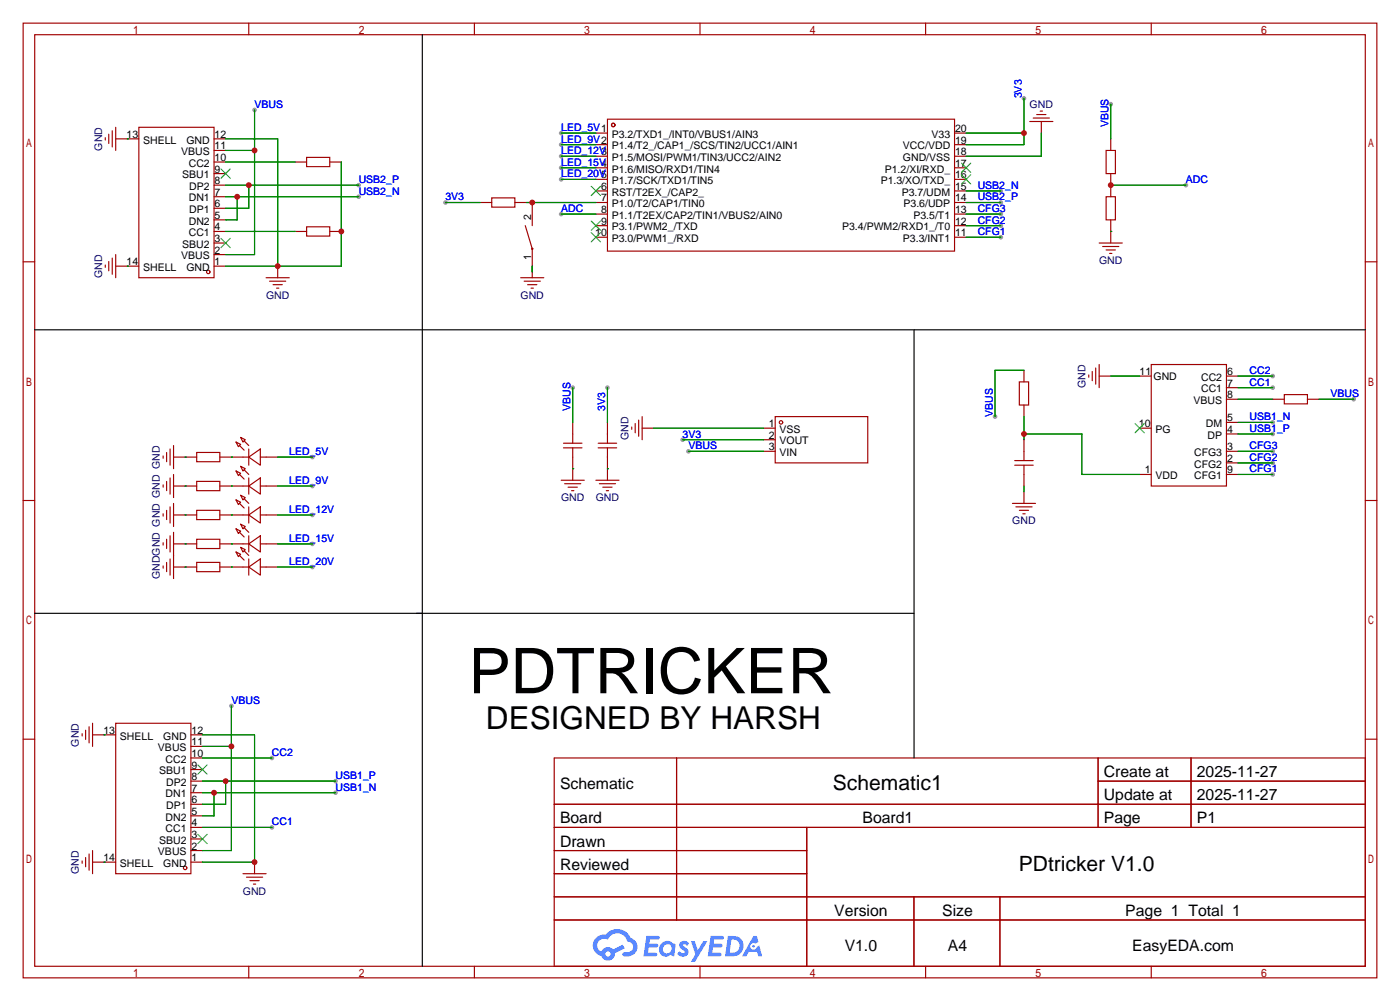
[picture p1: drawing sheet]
<svg xmlns="http://www.w3.org/2000/svg" width="307mm" height="220mm" viewBox="0 0 307 220" stroke-linecap="round" stroke-linejoin="round" font-family="sans-serif">
<g fill="#999">
<circle cx="55.9" cy="24.1" r=".51"/>
<circle cx="78.7" cy="40.6" r=".51"/>
<circle cx="78.7" cy="43.2" r=".51"/>
<circle cx="50.8" cy="154.9" r=".51"/>
<circle cx="59.7" cy="166.4" r=".51"/>
<circle cx="59.7" cy="181.6" r=".51"/>
<circle cx="73.7" cy="171.4" r=".51"/>
<circle cx="73.7" cy="174" r=".51"/>
<circle cx="149.9" cy="96.5" r=".51"/>
<circle cx="151.1" cy="99.1" r=".51"/>
<circle cx="279.4" cy="85.1" r=".51"/>
<circle cx="279.4" cy="82.5" r=".51"/>
<circle cx="279.4" cy="95.2" r=".51"/>
<circle cx="279.4" cy="92.7" r=".51"/>
<circle cx="279.4" cy="101.6" r=".51"/>
<circle cx="279.4" cy="104.1" r=".51"/>
<circle cx="279.4" cy="99.1" r=".51"/>
<circle cx="125.7" cy="85.1" r=".51"/>
<circle cx="133.3" cy="85.1" r=".51"/>
<circle cx="68.6" cy="100.3" r=".51"/>
<circle cx="68.6" cy="106.7" r=".51"/>
<circle cx="68.6" cy="113" r=".51"/>
<circle cx="68.6" cy="119.4" r=".51"/>
<circle cx="68.6" cy="124.5" r=".51"/>
<circle cx="297.2" cy="87.6" r=".51"/>
<circle cx="260.3" cy="40.6" r=".51"/>
<circle cx="243.8" cy="22.9" r=".51"/>
<circle cx="224.8" cy="21.6" r=".51"/>
<circle cx="219.7" cy="41.9" r=".51"/>
<circle cx="219.7" cy="44.4" r=".51"/>
<circle cx="219.7" cy="52.1" r=".51"/>
<circle cx="219.7" cy="49.5" r=".51"/>
<circle cx="219.7" cy="47" r=".51"/>
<circle cx="123.2" cy="29.2" r=".51"/>
<circle cx="123.2" cy="31.8" r=".51"/>
<circle cx="123.2" cy="34.3" r=".51"/>
<circle cx="123.2" cy="36.8" r=".51"/>
<circle cx="123.2" cy="39.4" r=".51"/>
<circle cx="97.8" cy="44.4" r=".51"/>
<circle cx="123.2" cy="47" r=".51"/>
<circle cx="218.4" cy="91.4" r=".51"/>
</g>
<g fill="none" stroke="#a10000" stroke-width=".25">
<path d="M5.1 5.1h297.2v209.5h-297.2zM7.6 7.6h292.1v204.5h-292.1zM54.6 5.1v2.5M104.1 5.1v2.5M153.7 5.1v2.5M203.2 5.1v2.5M252.7 5.1v2.5M5.1 57.5h2.5M299.7 57.5h2.6M5.1 109.9h2.5M299.7 109.9h2.6M5.1 162.2h2.5"/>
<path d="M121.7 166.4h178v45.7h-178zM121.7 176.5h178M148.5 166.4v35.5M241.1 166.4v15.2M241.1 171.4h58.6M261.5 166.4v15.2M299.7 162.2h2.6M121.7 181.6h178M121.7 186.7h55.4M121.7 196.8h178M121.7 191.8h55.4M177.1 181.6v30.5"/>
<path d="M200.6 196.8v15.3M219.5 196.8v15.3M54.6 212.1v2.5M104.1 212.1v2.5M121.7 201.9h178M153.7 212.1v2.5M203.2 212.1v2.5M252.7 212.1v2.5"/>
</g>
<g fill="#5487ff">
<path d="M149.4 206.8a1.3 1.3 0 0 1 1.8 .3l-.4 .6a.54 .54 0 0 0-.9-.3l.2 .3a1.28 1.28 0 0 1 .7 2 1.53 1.53 0 0 1-2.1-.3l.5-.6 .8 .4a.31 .31 0 0 0 .3-.2 .31 .31 0 0 0-.3-.4 1.12 1.12 0 0 1-.6-1.8z"/>
<path d="M151.7 206.6h.8l.7 2 1.2-2h.9l-2.7 4.5h-.9l1-1.6z"/>
<path d="M141.9 205.4h2.3a.46 .46 0 0 1 .5 .1 .46 .46 0 0 1 .1 .5l-.4 .2h-1.7l-.2 .9h1.7a.4 .4 0 0 1 .3 .5 .4 .4 0 0 1-.4 .3h-1.7l-.1 1.2h1.3a.46 .46 0 0 1 .5 .1 .46 .46 0 0 1 .1 .5l-.3 .2h-2.6z"/>
<path d="M156 205.4h2.3a.47 .47 0 0 1 .5 .1 .47 .47 0 0 1 .1 .5l-.4 .2h-1.7l-.1 .9h1.6a.4 .4 0 0 1 .3 .5 .4 .4 0 0 1-.4 .3h-1.7l-.1 1.2h1.3a.46 .46 0 0 1 .5 .1 .46 .46 0 0 1 .2 .5l-.4 .2h-2.6z"/>
<path d="M165.4 205.4h.7l.4 1.4-.6 .3a.75 .75 0 0 0-1.2 .3 .75 .75 0 0 0 .5 1.1 .75 .75 0 0 0 1-.7l.5-.3 .6 2.4h-.8l-.3-1h-1.8l-.6 1h-.9z"/>
<path d="M159.8 205.4l-.6 4.5h1.4a2.27 2.27 0 0 0 2.6-2.3 2.27 2.27 0 0 0-2.7-2.2zM160.6 206.2a1.5 1.5 0 0 1 1.8 1.5 1.5 1.5 0 0 1-2 1.4h-.2z"/>
<path d="M145.2 207.1a1.6 1.6 0 0 0-.3 2.2 1.6 1.6 0 0 0 2.3 .2l.8 .4 .3-2.5-.2-.2-.4-.1a1.58 1.58 0 0 0-2.5 0zM145.8 207.6a.98 .98 0 0 1 1.6 .4 .98 .98 0 0 1-1 1.3 .94 .94 0 0 1-.9-.7 .94 .94 0 0 1 .3-1z"/>
<path d="M130.9 205.8a2.37 2.37 0 0 0 1.1 4 1.54 1.54 0 0 0 1.8 1 1.54 1.54 0 0 0 1.2-1.6l2.2-1.1-.5-.7-2.1 1a1.57 1.57 0 0 0-2.6 .5 1.5 1.5 0 0 1-.7-2.1 1.5 1.5 0 0 1 2.2-.5 2.23 2.23 0 0 1 2.2-1.5 2.23 2.23 0 0 1 2 1.9 1.16 1.16 0 0 1 1.3 1.1 1.16 1.16 0 0 1-1.1 1.2h-.7a.47 .47 0 0 0-.6 .4 .47 .47 0 0 0 .5 .5 2.17 2.17 0 0 0 2.5-.9 2.17 2.17 0 0 0-.4-2.7l-.8-.4a3.2 3.2 0 0 0-5.4-.8l-1.1 .1zM132.9 209.4a.6 .6 0 0 1 1.2 0 .6 .6 0 0 1-1.2 0z"/>
<circle cx="165.4" cy="207.7" r=".28"/>
</g>
<g fill="none" stroke="#a10000" stroke-width=".25">
<path d="M23.1 30.2v.5M23.9 29.5v2M24.6 28.7v3.6M25.4 30.5h5.1M25.4 27.9v5.1M30.5 27.9h16.5v33.1h-16.5zM47 38.1h2.5M47 35.6h2.5M47 33h2.5M47 30.5h2.5M64.8 35.6h2.5M67.3 34.5h5.1v2.1h-5.1z"/>
<path d="M72.4 35.6h2.5M130.8 29.2h2.5M130.8 31.8h2.5M130.8 34.3h2.5M130.8 36.8h2.5M130.8 39.4h2.5M133.3 26.2h76.2v28.9h-76.2zM209.5 29.2h2.6M209.5 31.8h2.6M209.5 34.3h2.6M209.5 36.8h2.6M209.5 39.4h2.6"/>
<path d="M226.1 26.7h5M226.8 25.9h3.6M227.6 25.1h2M228.3 24.4h.6M228.6 26.7v2.5M242.8 33h2.1v5.1h-2.1zM243.8 30.5v2.5M243.8 38.1v5.1M23.1 58.2v.5M23.9 57.4v2M24.6 56.6v3.6M25.4 58.4h5.1"/>
<path d="M25.4 55.9v5.1M47 58.4h2.5M47 55.9h2.5M47 53.3h2.5M47 50.8h2.5M47 48.3h2.5M47 45.7h2.5M47 43.2h2.5M47 40.6h2.5M61 58.4v2.6M64.8 50.8h2.5M67.3 49.8h5.1v2h-5.1z"/>
<path d="M72.4 50.8h2.5M105.4 44.4h2.5M107.9 43.4h5.1v2.1h-5.1zM113 44.4h2.6M115.3 49.5l1.5 5.1v6.4M116.8 44.4v5.1M130.8 41.9h2.5M130.8 44.4h2.5M130.8 47h2.5M130.8 49.5h2.5M130.8 52.1h2.5M209.5 41.9h2.6"/>
<path d="M209.5 44.4h2.6M209.5 47h2.6M209.5 49.5h2.6M209.5 52.1h2.6M241.3 53.3h5.1M242.1 54.1h3.5M242.8 43.2h2.1v5.1h-2.1zM242.8 54.9h2.1M243.6 55.6h.5M243.8 48.3v5M58.4 61h5.1M59.2 61.7h3.5"/>
<path d="M59.9 62.5h2.1M60.7 63.2h.5M114.3 61h5.1M115.1 61.7h3.5M115.8 62.5h2.1M116.6 63.2h.5M36.6 99.3v2M37.3 98.6v3.5M38.1 97.8v5.1M43.2 99.3h5.1v2h-5.1zM51.8 97l1 .5-.5 .5zM52.6 97.8l1 1"/>
<path d="M52.8 96l1 .5-.5 .5zM53.6 96.8l1 1M54.6 98.6v3.5M123.7 98.3h4.1M123.7 97.3h4.1M125.7 92.7v4.6M125.7 98.3v7.1M131.3 98.3h4.1M131.3 97.3h4.1M133.3 92.7v4.6M133.3 98.3v7.1M138.7 93.7v.5"/>
<path d="M139.4 93v2M140.2 92.2v3.6M141 94h2.5M141 91.4v5.1M167.6 94h2.6M167.6 96.5h2.6M167.6 99.1h2.6M170.2 91.4h20.3v10.2h-20.3zM223.8 83.8h2v5.1h-2zM224.8 81.3v2.5M224.8 88.9v2.5M224.8 96.5v4.6"/>
<path d="M239 82.3v.5M239.8 81.5v2.1M240.5 80.8v3.5M241.3 82.5h2.5M241.3 80v5.1M250.2 94h2.5M250.2 82.5h2.5M252.7 80h16.5v26.7h-16.5zM269.2 99.1h2.6M269.2 95.2h2.6M269.2 92.7h2.6M269.2 82.5h2.6"/>
<path d="M269.2 85.1h2.6M269.2 87.6h2.6M279.4 87.6h2.5M281.9 86.6h5.1v2h-5.1zM287 87.6h2.6M35.8 100.1v.5M35.8 106.4v.5M35.8 112.8v.5M35.8 119.1v.5M36.6 105.7v2M36.6 112v2M36.6 118.4v2"/>
<path d="M37.3 104.9v3.6M37.3 111.3v3.5M37.3 117.6v3.6M38.1 100.3h5.1M38.1 106.7h5.1M38.1 113h5.1M38.1 119.4h5.1M38.1 104.1v5.1M38.1 110.5v5.1M38.1 116.8v10.2M43.2 105.7h5.1v2h-5.1zM43.2 112h5.1v2h-5.1z"/>
<path d="M43.2 118.4h5.1v2h-5.1zM48.3 100.3h6.3M48.3 106.7h6.3M48.3 113h6.3M48.3 119.4h6.3M51.8 103.4l1 .5-.5 .5zM51.8 109.7l1 .5-.5 .5zM51.8 116.1l1 .5-.5 .5zM52.6 104.1l1 1.1M52.6 110.5l1 1M52.6 116.8l1 1.1M52.8 102.4l1 .5-.5 .5z"/>
<path d="M52.8 108.7l1 .5-.5 .5zM52.8 115.1l1 .5-.5 .5zM53.6 103.1l1 1M53.6 109.5l1 1M53.6 115.8l1 1M54.6 100.3l2.5-1.7v3.5zM54.6 106.7l2.5-1.8v3.6zM54.6 113l2.5-1.7v3.5zM54.6 119.4l2.5-1.8v3.6zM54.6 104.9v3.6M54.6 111.3v3.5M54.6 117.6v3.6"/>
<path d="M57.1 100.3h3.9M57.1 106.7h3.9M57.1 113h3.9M57.1 119.4h3.9M123.2 105.4h5.1M124 106.2h3.5M124.7 106.9h2M125.5 107.7h.5M130.8 105.4h5.1M131.6 106.2h3.5M132.3 106.9h2.1M133.1 107.7h.5"/>
<path d="M222.2 110.5h5.1M222.8 101.1h4M222.8 102.1h4M223 111.3h3.6M223.8 112h2M224.5 112.8h.5M224.8 102.1v4.6M224.8 107.9v2.6M250.2 104.1h2.5M269.2 104.1h2.6M269.2 101.6h2.6M35.8 124.2v.5"/>
<path d="M36.6 123.4v2.1M37.3 122.7v3.5M38.1 124.5h5.1M43.2 123.4h5.1v2.1h-5.1zM48.3 124.5h6.3M51.8 121.2l1 .5-.5 .5zM52.6 121.9l1 1M52.8 120.1l1 .5-.5 .6zM53.6 120.9l1 1M54.6 124.5l2.5-1.8v3.5zM54.6 122.7v3.5M57.1 124.5h3.9"/>
<path d="M19.6 159.5v3.6M20.3 158.7v5.1M25.4 158.7h16.5v33.1h-16.5zM18 161v.5M18.8 160.3v2M20.3 161.3h5.1M41.9 179.1h2.5M41.9 176.5h2.5M41.9 174h2.5M41.9 171.4h2.5M41.9 168.9h2.5M41.9 166.4h2.5"/>
<path d="M41.9 163.8h2.5M41.9 161.3h2.5M18 189v.5M18.8 188.2v2M19.6 187.5v3.5M20.3 189.2h5.1M20.3 186.7v5.1M41.9 189.2h2.5M41.9 186.7h2.5M41.9 184.1h2.5M41.9 181.6h2.5M53.3 191.8h5.1"/>
<path d="M54.1 192.5h3.6M54.9 193.3h2M55.6 194.1h.5M55.9 189.2v2.6"/>
<circle cx="134.6" cy="27.4" r=".38"/>
<circle cx="45.7" cy="59.7" r=".38"/>
<circle cx="116.8" cy="54.6" r=".13"/>
<circle cx="171.4" cy="92.7" r=".38"/>
<circle cx="40.6" cy="190.5" r=".38"/>
</g>
<g fill="none" stroke="#3c3" stroke-width=".25">
<path d="M48.5 37.1l2 2M50.5 37.1l-2 2M211.1 38.4l2 2M211.1 35.8l2 2M213.1 38.4l-2 2M213.1 35.8l-2 2M48.5 52.3l2 2.1M50.5 52.3l-2 2.1M129.8 40.9l2 2M129.8 48.5l2 2M129.8 51.1l2 2M131.8 40.9l-2 2"/>
<path d="M131.8 48.5l-2 2M131.8 51.1l-2 2M249.2 93l2 2M251.2 93l-2 2M43.4 167.9l2.1 2M45.5 167.9l-2.1 2M43.4 183.1l2.1 2.1M45.5 183.1l-2.1 2.1"/>
</g>
<g fill="none" stroke="#008700" stroke-width=".25">
<path d="M27.9 30.5h.1M49.5 33h6.4M49.5 35.6h15.3M49.5 30.5h11.5v27.9M55.9 24.1v31.8h-6.4M74.9 35.6v22.8h-25.4M123.2 29.2h7.6M123.2 31.8h7.6M123.2 34.3h7.6M123.2 36.8h7.6M123.2 39.4h7.6M212.1 29.2h12.7"/>
<path d="M224.8 21.6v10.2h-12.7M228.6 29.2v5.1h-16.5M243.8 22.9v7.6M27.9 58.4h.1M49.5 50.8h15.3M49.5 40.6h29.2M49.5 43.2h29.2M52.1 43.2v5.1h-2.6M54.6 40.6v5.1h-5.1M97.8 44.4h7.6M115.6 44.4h15.2M116.8 58.4v1.3"/>
<path d="M123.2 47h7.6M212.1 41.9h7.6M212.1 44.4h7.6M212.1 52.1h7.6M212.1 49.5h7.6M212.1 47h7.6M243.8 50.8h.1M243.8 40.6h16.5M125.7 85.1v7.6M133.3 85.1v7.6M143.5 94h24.1M149.9 96.5h17.7"/>
<path d="M151.1 99.1h16.5M224.8 91.4v5.1M224.8 95.2h12.7v8.9h12.7M224.8 81.3h-6.4v10.1M243.8 82.5h6.4M271.8 99.1h7.6M271.8 95.2h7.6M271.8 85.1h7.6M271.8 82.5h7.6M271.8 87.6h7.6M271.8 92.7h7.6M289.6 87.6h7.6"/>
<path d="M40.6 100.3h.1M40.6 106.7h.1M40.6 113h.1M40.6 119.4h.1M50.8 100.3h.1M50.8 106.7h.1M50.8 113h.1M50.8 119.4h.1M61 100.3h7.6M61 106.7h7.6M61 113h7.6M61 119.4h7.6"/>
<path d="M125.7 102.9h.1M133.3 102.9h.1M224.8 106.7v1.2M271.8 104.1h7.6M271.8 101.6h7.6M40.6 124.5h.1M50.8 124.5h.1M61 124.5h7.6M50.8 154.9v31.8h-6.4M22.9 161.3h.1M44.4 161.3h11.5v27.9h-11.5M44.4 163.8h6.4"/>
<path d="M44.4 166.4h15.3M44.4 171.4h29.3M44.4 174h29.3M47 174v5.1h-2.6M49.5 171.4v5.1h-5.1M22.9 189.2h.1M44.4 181.6h15.3"/>
</g>
<path d="M92.7 7.6v204.5M7.6 72.4h292.1M200.7 72.4v94M7.6 134.6h193.1" fill="none" stroke="#000" stroke-width=".25"/>
<g fill="#c00">
<circle cx="55.9" cy="33" r=".63"/>
<circle cx="61" cy="58.4" r=".63"/>
<circle cx="74.9" cy="50.8" r=".63"/>
<circle cx="54.6" cy="40.6" r=".63"/>
<circle cx="52.1" cy="43.2" r=".63"/>
<circle cx="50.8" cy="163.8" r=".63"/>
<circle cx="55.9" cy="189.2" r=".63"/>
<circle cx="49.5" cy="171.4" r=".63"/>
<circle cx="47" cy="174" r=".63"/>
<circle cx="224.8" cy="95.2" r=".63"/>
<circle cx="243.8" cy="40.6" r=".63"/>
<circle cx="224.8" cy="29.2" r=".63"/>
<circle cx="116.8" cy="44.4" r=".63"/>
</g>
<text font-size="13.9" x="102.9" y="152.2">PDTRICKER</text>
<text font-size="6.9" x="106.7" y="159.9">DESIGNED BY HARSH</text>
<g font-size="4.6">
<text x="182.9" y="173.5">Schematic1</text>
<text x="223.7" y="191.3">PDtricker V1.0</text>
</g>
<g font-size="3.5">
<text x="122.9" y="173.1">Schematic</text>
<text x="242.3" y="170.6">Create at</text>
<text x="262.7" y="170.6">2025-11-27</text>
<text x="242.3" y="175.7">Update at</text>
<text x="262.7" y="175.7">2025-11-27</text>
<text x="122.9" y="180.7">Board</text>
<text x="122.9" y="185.8">Drawn</text>
<text x="189.3" y="180.7">Board1</text>
<text x="242.3" y="180.7">Page</text>
<text x="262.7" y="180.7">P1</text>
<text x="122.9" y="190.9">Reviewed</text>
<text x="183.1" y="201.1">Version</text>
<text x="206.8" y="201.1">Size</text>
<text x="247" y="201.1">Page 1 Total 1</text>
<text x="185.4" y="208.7">V1.0</text>
<text x="208.1" y="208.7">A4</text>
<text x="248.6" y="208.7">EasyEDA.com</text>
</g>
<g font-size="2.3" fill="#00f">
<text x="55.9" y="23.7">VBUS</text>
<text x="224.3" y="21.6" transform="rotate(-90 224.3 21.6)">3V3</text>
<text x="123.2" y="28.7">LED_5V1</text>
<text x="243.4" y="27.9" transform="rotate(-90 243.4 27.9)">VBUS</text>
<text x="123.2" y="31.3">LED_9V2</text>
<text x="123.2" y="33.8">LED_12V</text>
<text x="78.7" y="40.2">USB2_P</text>
<text x="123.2" y="36.4">LED_15V</text>
<text x="123.2" y="38.9">LED_20V</text>
<text x="214.6" y="41.4">USB2_N</text>
<text x="260.3" y="40.2">ADC</text>
<text x="78.7" y="42.7">USB2_N</text>
<text x="97.8" y="44">3V3</text>
<text x="123.2" y="46.5">ADC</text>
<text x="214.6" y="44">USB2_P</text>
<text x="214.6" y="46.5">CFG3</text>
<text x="214.6" y="51.6">CFG1</text>
<text x="214.6" y="49.1">CFG2</text>
<text x="274.3" y="82.1">CC2</text>
<text x="274.3" y="84.6">CC1</text>
<text x="292.1" y="87.2">VBUS</text>
<text x="125.3" y="90.2" transform="rotate(-90 125.3 90.2)">VBUS</text>
<text x="132.9" y="90.2" transform="rotate(-90 132.9 90.2)">3V3</text>
<text x="218" y="91.4" transform="rotate(-90 218 91.4)">VBUS</text>
<text x="274.3" y="94.8">USB1_P</text>
<text x="274.3" y="92.2">USB1_N</text>
<text x="63.5" y="99.9">LED_5V</text>
<text x="149.9" y="96.1">3V3</text>
<text x="151.1" y="98.6">VBUS</text>
<text x="274.3" y="101.1">CFG2</text>
<text x="274.3" y="98.6">CFG3</text>
<text x="63.5" y="106.2">LED_9V</text>
<text x="274.3" y="103.7">CFG1</text>
<text x="63.5" y="112.6">LED_12V</text>
<text x="63.5" y="118.9">LED_15V</text>
<text x="63.5" y="124">LED_20V</text>
<text x="50.8" y="154.5">VBUS</text>
<text x="59.7" y="165.9">CC2</text>
<text x="73.7" y="171">USB1_P</text>
<text x="73.7" y="173.5">USB1_N</text>
<text x="59.7" y="181.1">CC1</text>
</g>
<g font-size="2.3" fill="#000080">
<text x="226" y="23.7">GND</text>
<text x="22.4" y="33" transform="rotate(-90 22.4 33)">GND</text>
<text x="241.3" y="58">GND</text>
<text x="22.4" y="61" transform="rotate(-90 22.4 61)">GND</text>
<text x="58.4" y="65.6">GND</text>
<text x="114.3" y="65.6">GND</text>
<text x="238.3" y="85.1" transform="rotate(-90 238.3 85.1)">GND</text>
<text x="138" y="96.5" transform="rotate(-90 138 96.5)">GND</text>
<text x="123.2" y="110">GND</text>
<text x="130.8" y="110">GND</text>
<text x="222.2" y="115.1">GND</text>
<text x="35.1" y="127" transform="rotate(-90 35.1 127)">GNDGND GND GND GND</text>
<text x="17.3" y="163.9" transform="rotate(-90 17.3 163.9)">GND</text>
<text x="17.3" y="191.8" transform="rotate(-90 17.3 191.8)">GND</text>
<text x="53.3" y="196.4">GND</text>
</g>
<g font-size="2.3">
<text x="209.7" y="29">20</text>
<text x="27.8" y="30.3">13</text>
<text x="31.4" y="31.5">SHELL</text>
<text x="39.8" y="34.1">VBUS</text>
<text x="40.9" y="31.5">GND</text>
<text x="47.1" y="35.3">10</text>
<text x="47.1" y="32.8">11</text>
<text x="47.1" y="30.3">12</text>
<text x="131.9" y="34.1">3</text>
<text x="134.3" y="30.3">P3.2/TXD1_/INT0/VBUS1/AIN3</text>
<text x="134.3" y="32.8">P1.4/T2_/CAP1_/SCS/TIN2/UCC1/AIN1</text>
<text x="134.3" y="35.3">P1.5/MOSI/PWM1/TIN3/UCC2/AIN2</text>
<text x="198.2" y="35.3">GND/VSS</text>
<text x="198.2" y="32.8">VCC/VDD</text>
<text x="204.5" y="30.3">V33</text>
<text x="209.7" y="34.1">18</text>
<text x="209.7" y="31.5">19</text>
<text x="40" y="39.1">SBU1</text>
<text x="41.4" y="36.6">CC2</text>
<text x="41.6" y="41.7">DP2</text>
<text x="47.1" y="40.4">8</text>
<text x="47.1" y="37.9">9</text>
<text x="131.9" y="36.6">4</text>
<text x="131.9" y="39.1">5</text>
<text x="131.9" y="41.7">6</text>
<text x="134.3" y="37.9">P1.6/MISO/RXD1/TIN4</text>
<text x="134.3" y="40.4">P1.7/SCK/TXD1/TIN5</text>
<text x="193.3" y="40.4">P1.3/XO/TXD_</text>
<text x="194.2" y="37.9">P1.2/XI/RXD_</text>
<text x="209.7" y="41.7">15</text>
<text x="209.7" y="39.1">16</text>
<text x="209.7" y="36.6">17</text>
<text x="41.4" y="44.2">DN1</text>
<text x="41.6" y="46.8">DP1</text>
<text x="47.1" y="45.5">6</text>
<text x="47.1" y="43">7</text>
<text x="131.9" y="44.2">7</text>
<text x="131.9" y="46.8">8</text>
<text x="134.3" y="43">RST/T2EX_/CAP2_</text>
<text x="134.3" y="45.5">P1.0/T2/CAP1/TIN0</text>
<text x="198" y="43">P3.7/UDM</text>
<text x="198.3" y="45.5">P3.6/UDP</text>
<text x="209.7" y="46.8">13</text>
<text x="209.7" y="44.2">14</text>
<text x="41.4" y="51.8">CC1</text>
<text x="41.4" y="49.3">DN2</text>
<text x="47.1" y="53.1">3</text>
<text x="47.1" y="50.6">4</text>
<text x="47.1" y="48">5</text>
<text x="116.6" y="48.3" transform="rotate(-90 116.6 48.3)">2</text>
<text x="130.7" y="51.8">10</text>
<text x="131.9" y="49.3">9</text>
<text x="134.3" y="48">P1.1/T2EX/CAP2/TIN1/VBUS2/AIN0</text>
<text x="134.3" y="50.6">P3.1/PWM2_/TXD</text>
<text x="134.3" y="53.1">P3.0/PWM1_/RXD</text>
<text x="184.9" y="50.6">P3.4/PWM2/RXD1_/T0</text>
<text x="198.2" y="53.1">P3.3/INT1</text>
<text x="200.5" y="48">P3.5/T1</text>
<text x="209.7" y="51.8">11</text>
<text x="209.7" y="49.3">12</text>
<text x="27.8" y="58.2">14</text>
<text x="31.4" y="59.5">SHELL</text>
<text x="39.8" y="56.9">VBUS</text>
<text x="40" y="54.4">SBU2</text>
<text x="40.9" y="59.5">GND</text>
<text x="47.1" y="58.2">1</text>
<text x="47.1" y="55.7">2</text>
<text x="116.6" y="57.2" transform="rotate(-90 116.6 57.2)">1</text>
<text x="250.2" y="82.3">11</text>
<text x="253.2" y="83.3">GND</text>
<text x="263.7" y="83.6">CC2</text>
<text x="269.4" y="82.3">6</text>
<text x="262" y="88.7">VBUS</text>
<text x="263.7" y="86.1">CC1</text>
<text x="269.4" y="84.9">7</text>
<text x="269.4" y="87.4">8</text>
<text x="168.8" y="93.8">1</text>
<text x="171.1" y="95">VSS</text>
<text x="250" y="93.8">10</text>
<text x="253.7" y="95">PG</text>
<text x="264.7" y="93.8">DM</text>
<text x="269.4" y="95">4</text>
<text x="269.4" y="92.5">5</text>
<text x="168.8" y="96.3">2</text>
<text x="168.8" y="98.8">3</text>
<text x="171.1" y="97.6">VOUT</text>
<text x="171.1" y="100.1">VIN</text>
<text x="262.1" y="100.1">CFG3</text>
<text x="265.1" y="96.3">DP</text>
<text x="269.4" y="101.4">2</text>
<text x="269.4" y="98.8">3</text>
<text x="251.3" y="103.9">1</text>
<text x="253.7" y="105.2">VDD</text>
<text x="262.1" y="102.6">CFG2</text>
<text x="262.1" y="105.2">CFG1</text>
<text x="269.4" y="103.9">9</text>
<text x="22.7" y="161.1">13</text>
<text x="42" y="161.1">12</text>
<text x="26.3" y="162.3">SHELL</text>
<text x="34.7" y="164.9">VBUS</text>
<text x="35.8" y="162.3">GND</text>
<text x="36.4" y="167.4">CC2</text>
<text x="42" y="166.1">10</text>
<text x="42" y="163.6">11</text>
<text x="34.9" y="170">SBU1</text>
<text x="36.5" y="172.5">DP2</text>
<text x="42" y="173.8">7</text>
<text x="42" y="171.2">8</text>
<text x="42" y="168.7">9</text>
<text x="36.4" y="175">DN1</text>
<text x="36.5" y="177.6">DP1</text>
<text x="42" y="178.8">5</text>
<text x="42" y="176.3">6</text>
<text x="34.9" y="185.2">SBU2</text>
<text x="36.4" y="182.7">CC1</text>
<text x="36.4" y="180.1">DN2</text>
<text x="42" y="183.9">3</text>
<text x="42" y="181.4">4</text>
<text x="22.7" y="189">14</text>
<text x="26.3" y="190.3">SHELL</text>
<text x="34.7" y="187.7">VBUS</text>
<text x="35.8" y="190.3">GND</text>
<text x="42" y="189">1</text>
<text x="42" y="186.5">2</text>
</g>
</svg>
